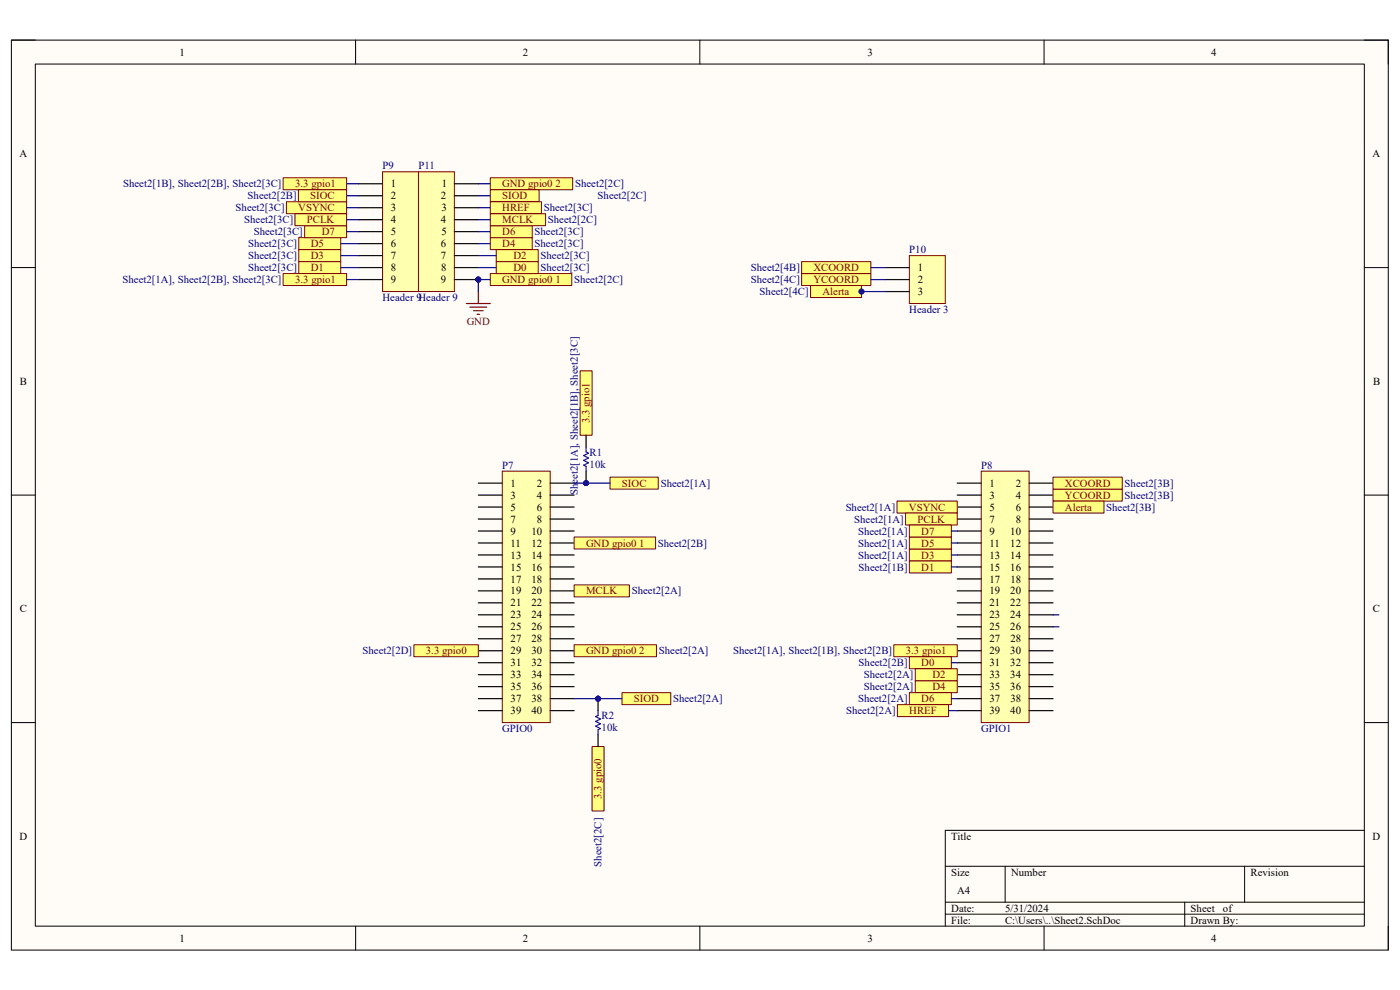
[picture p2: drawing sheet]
<svg xmlns="http://www.w3.org/2000/svg" width="297mm" height="210mm" viewBox="0 0 297 210" stroke-linecap="round" stroke-linejoin="round" font-family="sans-serif">
<path d="M2.4 8.5h292.1v193h-292.1z" fill-rule="evenodd" fill="#fffcf8"/>
<path d="M2.4 8.5h292.1v193h-292.1z" fill="none" stroke="#000" stroke-width=".21"/>
<path d="M7.5 13.6h281.9v182.9h-281.9z" fill-rule="evenodd" fill="#fffcf8"/>
<g fill="none" stroke="#000" stroke-width=".21">
<path d="M2.4 8.5h5.1M7.5 13.6h281.9v182.9h-281.9zM75.4 8.5v5.1M148.5 8.5v5.1M221.5 8.5v5.1M289.4 8.5h5.1v5.1M2.4 56.8h5.1M289.4 56.8h5.1M2.4 105h5.1M289.4 105h5.1M2.4 153.3h5.1M289.4 153.3h5.1"/>
<path d="M289.4 176.1h-88.9v20.4M75.4 196.5v5M148.5 196.5v5M200.5 183.8h88.9M200.5 191.4h88.9M200.5 193.9h88.9M213.2 183.8v7.6M221.5 196.5v5M251.3 191.4v5.1M264 183.8v7.6M294.5 196.5v5"/>
</g>
<path d="M106.6 99.9h10.1v53.4h-10.1z" fill-rule="evenodd" fill="#ffffb0"/>
<path d="M106.6 99.9h10.1v53.4h-10.1z" fill="none" stroke="#800000" stroke-width=".21"/>
<g fill="none" stroke="#000" stroke-width=".25">
<path d="M101.5 102.5h5.1M101.5 105h5.1M101.5 107.6h5.1M101.5 110.1h5.1M101.5 112.6h5.1M101.5 115.2h5.1M101.5 117.7h5.1M116.7 102.5h5.1M116.7 105h5.1M116.7 107.6h5.1M116.7 110.1h5.1M116.7 112.6h5.1"/>
<path d="M116.7 115.2h5.1M116.7 117.7h5.1M101.5 120.3h5.1M101.5 122.8h5.1M101.5 125.3h5.1M101.5 127.9h5.1M101.5 130.4h5.1M101.5 133h5.1M101.5 135.5h5.1M101.5 138h5.1M116.7 120.3h5.1M116.7 122.8h5.1"/>
<path d="M116.7 125.3h5.1M116.7 127.9h5.1M116.7 130.4h5.1M116.7 133h5.1M116.7 135.5h5.1M116.7 138h5.1M101.5 140.6h5.1M101.5 143.1h5.1M101.5 145.7h5.1M101.5 148.2h5.1M101.5 150.7h5.1M116.7 140.6h5.1"/>
<path d="M116.7 143.1h5.1M116.7 145.7h5.1M116.7 148.2h5.1M116.7 150.7h5.1"/>
</g>
<path d="M208.2 99.9h10.1v53.4h-10.1z" fill-rule="evenodd" fill="#ffffb0"/>
<path d="M208.2 99.9h10.1v53.4h-10.1z" fill="none" stroke="#800000" stroke-width=".21"/>
<g fill="none" stroke="#000" stroke-width=".25">
<path d="M203.1 102.5h5.1M203.1 105h5.1M203.1 107.6h5.1M203.1 110.1h5.1M203.1 112.6h5.1M203.1 115.2h5.1M203.1 117.7h5.1M218.3 102.5h5.1M218.3 105h5.1M218.3 107.6h5.1M218.3 110.1h5.1M218.3 112.6h5.1"/>
<path d="M218.3 115.2h5.1M218.3 117.7h5.1M203.1 120.3h5.1M203.1 122.8h5.1M203.1 125.3h5.1M203.1 127.9h5.1M203.1 130.4h5.1M203.1 133h5.1M203.1 135.5h5.1M203.1 138h5.1M218.3 120.3h5.1M218.3 122.8h5.1"/>
<path d="M218.3 125.3h5.1M218.3 127.9h5.1M218.3 130.4h5.1M218.3 133h5.1M218.3 135.5h5.1M218.3 138h5.1M203.1 140.6h5.1M203.1 143.1h5.1M203.1 145.7h5.1M203.1 148.2h5.1M203.1 150.7h5.1M218.3 140.6h5.1"/>
<path d="M218.3 143.1h5.1M218.3 145.7h5.1M218.3 148.2h5.1M218.3 150.7h5.1"/>
</g>
<path d="M60.1 37.7h13.4v2.6h-13.4z" fill-rule="evenodd" fill="#ffff80"/>
<path d="M60.1 37.7h13.4v2.6h-13.4z" fill="none" stroke="#800000" stroke-width=".21"/>
<path d="M123.1 78.7h2.5v13.6h-2.5z" fill-rule="evenodd" fill="#ffff80"/>
<path d="M123.1 78.7h2.5v13.6h-2.5z" fill="none" stroke="#800000" stroke-width=".21"/>
<path d="M129.4 101.2h10.2v2.6h-10.2z" fill-rule="evenodd" fill="#ffff80"/>
<path d="M129.4 101.2h10.2v2.6h-10.2z" fill="none" stroke="#800000" stroke-width=".21"/>
<path d="M132 146.9h10.3v2.6h-10.3z" fill-rule="evenodd" fill="#ffff80"/>
<path d="M132 146.9h10.3v2.6h-10.3z" fill="none" stroke="#800000" stroke-width=".21"/>
<path d="M125.6 158.4h2.5v13.6h-2.5z" fill-rule="evenodd" fill="#ffff80"/>
<path d="M125.6 158.4h2.5v13.6h-2.5z" fill="none" stroke="#800000" stroke-width=".21"/>
<path d="M190.3 106.3h12.8v2.5h-12.8z" fill-rule="evenodd" fill="#ffff80"/>
<path d="M190.3 106.3h12.8v2.5h-12.8z" fill="none" stroke="#800000" stroke-width=".21"/>
<path d="M170.1 55.5h14.6v2.5h-14.6z" fill-rule="evenodd" fill="#ffff80"/>
<path d="M170.1 55.5h14.6v2.5h-14.6z" fill="none" stroke="#800000" stroke-width=".21"/>
<path d="M170.1 58h14.6v2.6h-14.6z" fill-rule="evenodd" fill="#ffff80"/>
<path d="M170.1 58h14.6v2.6h-14.6z" fill="none" stroke="#800000" stroke-width=".21"/>
<path d="M192.9 54.2h7.6v10.2h-7.6z" fill-rule="evenodd" fill="#ffffb0"/>
<path d="M192.9 54.2h7.6v10.2h-7.6z" fill="none" stroke="#800000" stroke-width=".21"/>
<path d="M187.8 56.8h5.1M187.8 59.3h5.1M187.8 61.8h5.1" fill="none" stroke="#000" stroke-width=".25"/>
<path d="M172 60.6h10.8v2.5h-10.8z" fill-rule="evenodd" fill="#ffff80"/>
<path d="M172 60.6h10.8v2.5h-10.8z" fill="none" stroke="#800000" stroke-width=".21"/>
<circle cx="182.8" cy="61.9" r=".51" fill="#000080"/>
<circle cx="182.8" cy="61.9" r=".51" fill="none" stroke="#000080" stroke-width=".21"/>
<path d="M81.2 36.4h7.6v25.4h-7.6z" fill-rule="evenodd" fill="#ffffb0"/>
<path d="M81.2 36.4h7.6v25.4h-7.6z" fill="none" stroke="#800000" stroke-width=".21"/>
<path d="M76.1 39h5.1M76.1 41.5h5.1M76.1 44.1h5.1M76.1 46.6h5.1M76.1 49.1h5.1M76.1 51.7h5.1M76.1 54.2h5.1M76.1 56.8h5.1M76.1 59.3h5.1" fill="none" stroke="#000" stroke-width=".25"/>
<circle cx="101.5" cy="59.3" r=".51" fill="#000080"/>
<circle cx="101.5" cy="59.3" r=".51" fill="none" stroke="#000080" stroke-width=".21"/>
<path d="M88.8 36.4h7.6v25.4h-7.6z" fill-rule="evenodd" fill="#ffffb0"/>
<path d="M88.8 36.4h7.6v25.4h-7.6z" fill="none" stroke="#800000" stroke-width=".21"/>
<path d="M96.4 39h5.1M96.4 41.5h5.1M96.4 44.1h5.1M96.4 46.6h5.1M96.4 49.1h5.1M96.4 51.7h5.1M96.4 54.2h5.1M96.4 56.8h5.1M96.4 59.3h5.1" fill="none" stroke="#000" stroke-width=".25"/>
<circle cx="101.5" cy="59.3" r=".51" fill="#000080"/>
<circle cx="101.5" cy="59.3" r=".51" fill="none" stroke="#000080" stroke-width=".21"/>
<path d="M223.4 103.8h14.7v2.5h-14.7z" fill-rule="evenodd" fill="#ffff80"/>
<path d="M223.4 103.8h14.7v2.5h-14.7z" fill="none" stroke="#800000" stroke-width=".21"/>
<path d="M223.4 106.3h10.8v2.5h-10.8z" fill-rule="evenodd" fill="#ffff80"/>
<path d="M223.4 106.3h10.8v2.5h-10.8z" fill="none" stroke="#800000" stroke-width=".21"/>
<path d="M104 58h17.3v2.6h-17.3z" fill-rule="evenodd" fill="#ffff80"/>
<path d="M104 58h17.3v2.6h-17.3z" fill="none" stroke="#800000" stroke-width=".21"/>
<path d="M98.9 64.4h5.1M99.7 65.2h3.6M100.5 65.9h2M101.2 66.7h.5M101.5 61.8v2.6" fill="none" stroke="#800000" stroke-width=".25"/>
<path d="M63.4 50.4h8.9v2.6h-8.9z" fill-rule="evenodd" fill="#ffff80"/>
<path d="M63.4 50.4h8.9v2.6h-8.9z" fill="none" stroke="#800000" stroke-width=".21"/>
<path d="M104 50.4h8.9v2.6h-8.9z" fill-rule="evenodd" fill="#ffff80"/>
<path d="M104 50.4h8.9v2.6h-8.9z" fill="none" stroke="#800000" stroke-width=".21"/>
<path d="M64.6 47.9h8.9v2.5h-8.9z" fill-rule="evenodd" fill="#ffff80"/>
<path d="M64.6 47.9h8.9v2.5h-8.9z" fill="none" stroke="#800000" stroke-width=".21"/>
<path d="M104 47.9h8.9v2.5h-8.9z" fill-rule="evenodd" fill="#ffff80"/>
<path d="M104 47.9h8.9v2.5h-8.9z" fill="none" stroke="#800000" stroke-width=".21"/>
<path d="M63.4 55.5h8.9v2.5h-8.9z" fill-rule="evenodd" fill="#ffff80"/>
<path d="M63.4 55.5h8.9v2.5h-8.9z" fill="none" stroke="#800000" stroke-width=".21"/>
<path d="M105.3 55.5h8.9v2.5h-8.9z" fill-rule="evenodd" fill="#ffff80"/>
<path d="M105.3 55.5h8.9v2.5h-8.9z" fill="none" stroke="#800000" stroke-width=".21"/>
<path d="M63.4 53h8.9v2.5h-8.9z" fill-rule="evenodd" fill="#ffff80"/>
<path d="M63.4 53h8.9v2.5h-8.9z" fill="none" stroke="#800000" stroke-width=".21"/>
<path d="M105.3 53h8.9v2.5h-8.9z" fill-rule="evenodd" fill="#ffff80"/>
<path d="M105.3 53h8.9v2.5h-8.9z" fill="none" stroke="#800000" stroke-width=".21"/>
<path d="M104 37.7h17.5v2.6h-17.5z" fill-rule="evenodd" fill="#ffff80"/>
<path d="M104 37.7h17.5v2.6h-17.5z" fill="none" stroke="#800000" stroke-width=".21"/>
<path d="M104 40.3h10.4v2.5h-10.4z" fill-rule="evenodd" fill="#ffff80"/>
<path d="M104 40.3h10.4v2.5h-10.4z" fill="none" stroke="#800000" stroke-width=".21"/>
<path d="M60.8 42.8h12.7v2.5h-12.7z" fill-rule="evenodd" fill="#ffff80"/>
<path d="M60.8 42.8h12.7v2.5h-12.7z" fill="none" stroke="#800000" stroke-width=".21"/>
<path d="M104 42.8h10.9v2.5h-10.9z" fill-rule="evenodd" fill="#ffff80"/>
<path d="M104 42.8h10.9v2.5h-10.9z" fill="none" stroke="#800000" stroke-width=".21"/>
<path d="M62.6 45.3h10.9v2.6h-10.9z" fill-rule="evenodd" fill="#ffff80"/>
<path d="M62.6 45.3h10.9v2.6h-10.9z" fill="none" stroke="#800000" stroke-width=".21"/>
<path d="M104 45.3h11.7v2.6h-11.7z" fill-rule="evenodd" fill="#ffff80"/>
<path d="M104 45.3h11.7v2.6h-11.7z" fill="none" stroke="#800000" stroke-width=".21"/>
<path d="M63.3 40.3h10.2v2.5h-10.2z" fill-rule="evenodd" fill="#ffff80"/>
<path d="M63.3 40.3h10.2v2.5h-10.2z" fill="none" stroke="#800000" stroke-width=".21"/>
<path d="M60.1 58h13.4v2.6h-13.4z" fill-rule="evenodd" fill="#ffff80"/>
<path d="M60.1 58h13.4v2.6h-13.4z" fill="none" stroke="#800000" stroke-width=".21"/>
<path d="M189.6 136.8h13.5v2.5h-13.5z" fill-rule="evenodd" fill="#ffff80"/>
<path d="M189.6 136.8h13.5v2.5h-13.5z" fill="none" stroke="#800000" stroke-width=".21"/>
<path d="M192.1 108.8h11v2.6h-11z" fill-rule="evenodd" fill="#ffff80"/>
<path d="M192.1 108.8h11v2.6h-11z" fill="none" stroke="#800000" stroke-width=".21"/>
<path d="M192.9 116.5h8.9v2.5h-8.9z" fill-rule="evenodd" fill="#ffff80"/>
<path d="M192.9 116.5h8.9v2.5h-8.9z" fill="none" stroke="#800000" stroke-width=".21"/>
<path d="M192.9 113.9h8.9v2.6h-8.9z" fill-rule="evenodd" fill="#ffff80"/>
<path d="M192.9 113.9h8.9v2.6h-8.9z" fill="none" stroke="#800000" stroke-width=".21"/>
<path d="M192.9 111.4h8.9v2.5h-8.9z" fill-rule="evenodd" fill="#ffff80"/>
<path d="M192.9 111.4h8.9v2.5h-8.9z" fill="none" stroke="#800000" stroke-width=".21"/>
<path d="M192.9 139.3h8.9v2.6h-8.9z" fill-rule="evenodd" fill="#ffff80"/>
<path d="M192.9 139.3h8.9v2.6h-8.9z" fill="none" stroke="#800000" stroke-width=".21"/>
<path d="M194.2 144.4h8.9v2.5h-8.9z" fill-rule="evenodd" fill="#ffff80"/>
<path d="M194.2 144.4h8.9v2.5h-8.9z" fill="none" stroke="#800000" stroke-width=".21"/>
<path d="M192.9 146.9h8.9v2.6h-8.9z" fill-rule="evenodd" fill="#ffff80"/>
<path d="M192.9 146.9h8.9v2.6h-8.9z" fill="none" stroke="#800000" stroke-width=".21"/>
<path d="M194.2 141.9h8.9v2.5h-8.9z" fill-rule="evenodd" fill="#ffff80"/>
<path d="M194.2 141.9h8.9v2.5h-8.9z" fill="none" stroke="#800000" stroke-width=".21"/>
<path d="M190.4 149.5h10.8v2.5h-10.8z" fill-rule="evenodd" fill="#ffff80"/>
<path d="M190.4 149.5h10.8v2.5h-10.8z" fill="none" stroke="#800000" stroke-width=".21"/>
<path d="M192.9 119h8.9v2.5h-8.9z" fill-rule="evenodd" fill="#ffff80"/>
<path d="M192.9 119h8.9v2.5h-8.9z" fill="none" stroke="#800000" stroke-width=".21"/>
<path d="M87.8 136.8h13.7v2.5h-13.7z" fill-rule="evenodd" fill="#ffff80"/>
<path d="M87.8 136.8h13.7v2.5h-13.7z" fill="none" stroke="#800000" stroke-width=".21"/>
<path d="M121.8 113.9h17.3v2.6h-17.3z" fill-rule="evenodd" fill="#ffff80"/>
<path d="M121.8 113.9h17.3v2.6h-17.3z" fill="none" stroke="#800000" stroke-width=".21"/>
<path d="M121.8 136.8h17.5v2.5h-17.5z" fill-rule="evenodd" fill="#ffff80"/>
<path d="M121.8 136.8h17.5v2.5h-17.5z" fill="none" stroke="#800000" stroke-width=".21"/>
<path d="M121.8 124.1h11.7v2.5h-11.7z" fill-rule="evenodd" fill="#ffff80"/>
<path d="M121.8 124.1h11.7v2.5h-11.7z" fill="none" stroke="#800000" stroke-width=".21"/>
<path d="M223.4 101.2h14.7v2.6h-14.7z" fill-rule="evenodd" fill="#ffff80"/>
<path d="M223.4 101.2h14.7v2.6h-14.7z" fill="none" stroke="#800000" stroke-width=".21"/>
<circle cx="124.3" cy="102.5" r=".51" fill="#000080"/>
<circle cx="124.3" cy="102.5" r=".51" fill="none" stroke="#000080" stroke-width=".21"/>
<path d="M124.3 92.3v2.6M124.3 99.9v2.6" fill="none" stroke="#000" stroke-width=".25"/>
<circle cx="124.3" cy="102.5" r=".51" fill="#000080"/>
<circle cx="124.3" cy="102.5" r=".51" fill="none" stroke="#000080" stroke-width=".21"/>
<path d="M124.3 94.9v1l.5 .2-1 .5 1 .6-1 .5 1 .5-1 .5 .5 .2v1" fill="none" stroke="#00f" stroke-width=".25"/>
<circle cx="126.9" cy="148.2" r=".51" fill="#000080"/>
<circle cx="126.9" cy="148.2" r=".51" fill="none" stroke="#000080" stroke-width=".21"/>
<path d="M126.9 148.2v2.5M126.9 155.8v2.6" fill="none" stroke="#000" stroke-width=".25"/>
<circle cx="126.9" cy="148.2" r=".51" fill="#000080"/>
<circle cx="126.9" cy="148.2" r=".51" fill="none" stroke="#000080" stroke-width=".21"/>
<path d="M126.9 150.7v1.1l-.5 .2 1 .5-1 .5 1 .5-1 .6 1 .5-.5 .2v1" fill="none" stroke="#00f" stroke-width=".25"/>
<path d="M184.7 56.8h3.1M184.7 59.3h3.1M182.8 61.8h5" fill="none" stroke="#000080" stroke-width=".25"/>
<circle cx="182.8" cy="61.9" r=".51" fill="#000080"/>
<circle cx="182.8" cy="61.9" r=".51" fill="none" stroke="#000080" stroke-width=".21"/>
<path d="M126.9 148.2h5.1" fill="none" stroke="#000080" stroke-width=".25"/>
<circle cx="126.9" cy="148.2" r=".51" fill="#000080"/>
<circle cx="126.9" cy="148.2" r=".51" fill="none" stroke="#000080" stroke-width=".21"/>
<path d="M101.5 59.3h2.5" fill="none" stroke="#000080" stroke-width=".25"/>
<circle cx="101.5" cy="59.3" r=".51" fill="#000080"/>
<circle cx="101.5" cy="59.3" r=".51" fill="none" stroke="#000080" stroke-width=".21"/>
<path d="M101.5 59.3v2.5" fill="none" stroke="#000080" stroke-width=".25"/>
<circle cx="101.5" cy="59.3" r=".51" fill="#000080"/>
<circle cx="101.5" cy="59.3" r=".51" fill="none" stroke="#000080" stroke-width=".21"/>
<g fill="none" stroke="#000080" stroke-width=".25">
<path d="M73.5 39h2.6M101.5 39h2.5M72.3 54.2h3.8M72.3 56.8h3.8M72.3 51.7h3.8M73.5 49.1h2.6M73.5 46.6h2.6M73.5 44.1h2.6M73.5 41.5h2.6M73.5 59.3h2.6M101.5 54.2h3.8M101.5 56.8h3.8"/>
<path d="M101.5 49.1h2.5M101.5 46.6h2.5M101.5 44.1h2.5M101.5 41.5h2.5M101.5 51.7h2.5M201.8 117.7h1.3M201.8 115.2h1.3M201.8 112.6h1.3M201.8 120.3h1.3M223.4 130.4h1.3M223.4 133h1.3M121.8 148.2h5.1"/>
<path d="M201.2 150.7h1.9M201.8 140.6h1.3M201.8 148.2h1.3"/>
</g>
<circle cx="126.9" cy="148.2" r=".51" fill="#000080"/>
<circle cx="126.9" cy="148.2" r=".51" fill="none" stroke="#000080" stroke-width=".21"/>
<path d="M121.8 102.5h7.6" fill="none" stroke="#000080" stroke-width=".25"/>
<circle cx="124.3" cy="102.5" r=".51" fill="#000080"/>
<circle cx="124.3" cy="102.5" r=".51" fill="none" stroke="#000080" stroke-width=".21"/>
<g font-size="2.3">
<text x="38.1" y="11.8">1</text>
<text x="110.9" y="11.8">2</text>
<text x="184" y="11.8">3</text>
<text x="256.9" y="11.8">4</text>
<text x="4.1" y="33.4">A</text>
<text x="291.2" y="33.4">A</text>
<text x="82.9" y="39.8">1</text>
<text x="93.8" y="39.8">1</text>
<text x="82.9" y="42.3">2</text>
<text x="82.9" y="44.8">3</text>
<text x="82.9" y="47.4">4</text>
<text x="93.6" y="42.3">2</text>
<text x="93.6" y="47.4">4</text>
<text x="93.6" y="44.8">3</text>
<text x="82.9" y="49.9">5</text>
<text x="82.9" y="52.5">6</text>
<text x="93.6" y="52.5">6</text>
<text x="93.6" y="49.9">5</text>
<text x="82.9" y="55">7</text>
<text x="82.9" y="57.5">8</text>
<text x="93.6" y="55">7</text>
<text x="93.6" y="57.5">8</text>
<text x="194.7" y="57.5">1</text>
<text x="82.9" y="60.1">9</text>
<text x="93.6" y="60.1">9</text>
<text x="194.7" y="60.1">2</text>
<text x="194.7" y="62.6">3</text>
<text x="4.2" y="81.7">B</text>
<text x="291.3" y="81.7">B</text>
<text x="108.3" y="103.3">1</text>
<text x="108.3" y="105.8">3</text>
<text x="113.9" y="103.3">2</text>
<text x="113.9" y="105.8">4</text>
<text x="209.9" y="103.3">1</text>
<text x="209.9" y="105.8">3</text>
<text x="215.5" y="103.3">2</text>
<text x="215.5" y="105.8">4</text>
<text x="108.3" y="108.3">5</text>
<text x="108.3" y="110.9">7</text>
<text x="108.3" y="113.4">9</text>
<text x="112.7" y="113.4">10</text>
<text x="113.9" y="108.3">6</text>
<text x="113.9" y="110.9">8</text>
<text x="209.9" y="108.3">5</text>
<text x="209.9" y="110.9">7</text>
<text x="209.9" y="113.4">9</text>
<text x="214.3" y="113.4">10</text>
<text x="215.5" y="108.3">6</text>
<text x="215.5" y="110.9">8</text>
<text x="108.3" y="116">11</text>
<text x="108.3" y="118.5">13</text>
<text x="112.7" y="116">12</text>
<text x="112.7" y="118.5">14</text>
<text x="209.9" y="116">11</text>
<text x="209.9" y="118.5">13</text>
<text x="214.3" y="116">12</text>
<text x="214.3" y="118.5">14</text>
<text x="108.3" y="121">15</text>
<text x="108.3" y="123.6">17</text>
<text x="112.7" y="121">16</text>
<text x="112.8" y="123.6">18</text>
<text x="209.9" y="121">15</text>
<text x="209.9" y="123.6">17</text>
<text x="214.3" y="121">16</text>
<text x="214.4" y="123.6">18</text>
<text x="4.2" y="129.9">C</text>
<text x="108.3" y="126.1">19</text>
<text x="108.3" y="128.7">21</text>
<text x="108.3" y="131.2">23</text>
<text x="112.7" y="126.1">20</text>
<text x="112.7" y="128.7">22</text>
<text x="112.7" y="131.2">24</text>
<text x="209.9" y="126.1">19</text>
<text x="209.9" y="128.7">21</text>
<text x="209.9" y="131.2">23</text>
<text x="214.3" y="126.1">20</text>
<text x="214.3" y="128.7">22</text>
<text x="214.3" y="131.2">24</text>
<text x="291.3" y="129.9">C</text>
<text x="108.3" y="133.7">25</text>
<text x="108.3" y="136.3">27</text>
<text x="112.7" y="133.7">26</text>
<text x="112.8" y="136.3">28</text>
<text x="209.9" y="133.7">25</text>
<text x="209.9" y="136.3">27</text>
<text x="214.3" y="133.7">26</text>
<text x="214.4" y="136.3">28</text>
<text x="108.3" y="138.8">29</text>
<text x="108.3" y="141.4">31</text>
<text x="108.3" y="143.9">33</text>
<text x="112.7" y="138.8">30</text>
<text x="112.7" y="141.4">32</text>
<text x="112.7" y="143.9">34</text>
<text x="209.9" y="138.8">29</text>
<text x="209.9" y="141.4">31</text>
<text x="209.9" y="143.9">33</text>
<text x="214.3" y="138.8">30</text>
<text x="214.3" y="141.4">32</text>
<text x="214.3" y="143.9">34</text>
<text x="108.3" y="146.4">35</text>
<text x="108.3" y="149">37</text>
<text x="112.7" y="146.4">36</text>
<text x="112.8" y="149">38</text>
<text x="209.9" y="146.4">35</text>
<text x="209.9" y="149">37</text>
<text x="214.3" y="146.4">36</text>
<text x="214.4" y="149">38</text>
<text x="108.3" y="151.5">39</text>
<text x="112.7" y="151.5">40</text>
<text x="209.9" y="151.5">39</text>
<text x="214.3" y="151.5">40</text>
<text x="4.1" y="178.2">D</text>
<text x="201.8" y="178.2">Title</text>
<text x="291.2" y="178.2">D</text>
<text x="201.8" y="185.8">Size</text>
<text x="214.5" y="185.8">Number</text>
<text x="265.3" y="185.8">Revision</text>
<text x="203.1" y="189.6">A4</text>
<text x="201.8" y="193.4">Date:</text>
<text x="201.8" y="196">File:</text>
<text x="213.2" y="196">C:\Users\..\Sheet2.SchDoc</text>
<text x="213.2" y="193.4">5/31/2024</text>
<text x="252.6" y="196">Drawn By:</text>
<text x="252.6" y="193.4">Sheet</text>
<text x="259.5" y="193.4">of</text>
<text x="38.1" y="199.8">1</text>
<text x="110.9" y="199.8">2</text>
<text x="184" y="199.8">3</text>
<text x="256.9" y="199.8">4</text>
</g>
<g font-size="2.3" fill="#000080">
<text x="81.2" y="35.9">P9</text>
<text x="88.8" y="35.9">P11</text>
<text x="26.1" y="39.8">Sheet2[1B], Sheet2[2B], Sheet2[3C]</text>
<text x="122" y="39.8">Sheet2[2C]</text>
<text x="50" y="44.8">Sheet2[3C]</text>
<text x="51.8" y="47.4">Sheet2[3C]</text>
<text x="52.5" y="42.3">Sheet2[2B]</text>
<text x="115.4" y="44.8">Sheet2[3C]</text>
<text x="116.2" y="47.4">Sheet2[2C]</text>
<text x="126.8" y="42.3">Sheet2[2C]</text>
<text x="52.6" y="52.5">Sheet2[3C]</text>
<text x="53.8" y="49.9">Sheet2[3C]</text>
<text x="113.4" y="52.5">Sheet2[3C]</text>
<text x="113.4" y="49.9">Sheet2[3C]</text>
<text x="192.9" y="53.7">P10</text>
<text x="52.6" y="57.5">Sheet2[3C]</text>
<text x="52.6" y="55">Sheet2[3C]</text>
<text x="114.7" y="57.5">Sheet2[3C]</text>
<text x="114.7" y="55">Sheet2[3C]</text>
<text x="159.3" y="57.5">Sheet2[4B]</text>
<text x="26" y="60.1">Sheet2[1A], Sheet2[2B], Sheet2[3C]</text>
<text x="81.2" y="63.9">Header 9Header 9</text>
<text x="121.8" y="60.1">Sheet2[2C]</text>
<text x="159.3" y="60.1">Sheet2[4C]</text>
<text x="161.2" y="62.6">Sheet2[4C]</text>
<text x="192.9" y="66.4">Header 3</text>
<text x="106.6" y="99.4">P7</text>
<text x="125.1" y="99.2">10k</text>
<text x="125.1" y="96.6">R1</text>
<text x="208.2" y="99.4">P8</text>
<text x="122.6" y="105" transform="rotate(-90 122.6 105)">Sheet2[1A], Sheet2[1B], Sheet2[3C]</text>
<text x="140.2" y="103.3">Sheet2[1A]</text>
<text x="238.6" y="105.8">Sheet2[3B]</text>
<text x="238.6" y="103.3">Sheet2[3B]</text>
<text x="179.4" y="108.3">Sheet2[1A]</text>
<text x="181.2" y="110.9">Sheet2[1A]</text>
<text x="182" y="113.4">Sheet2[1A]</text>
<text x="234.7" y="108.3">Sheet2[3B]</text>
<text x="139.6" y="116">Sheet2[2B]</text>
<text x="182" y="118.5">Sheet2[1A]</text>
<text x="182" y="116">Sheet2[1A]</text>
<text x="182.2" y="121">Sheet2[1B]</text>
<text x="134" y="126.1">Sheet2[2A]</text>
<text x="76.9" y="138.8">Sheet2[2D]</text>
<text x="139.8" y="138.8">Sheet2[2A]</text>
<text x="155.5" y="138.8">Sheet2[1A], Sheet2[1B], Sheet2[2B]</text>
<text x="182.2" y="141.4">Sheet2[2B]</text>
<text x="183.3" y="143.9">Sheet2[2A]</text>
<text x="142.8" y="149">Sheet2[2A]</text>
<text x="182" y="149">Sheet2[2A]</text>
<text x="183.3" y="146.4">Sheet2[2A]</text>
<text x="106.6" y="155.3">GPIO0</text>
<text x="127.6" y="155.1">10k</text>
<text x="127.6" y="152.5">R2</text>
<text x="179.5" y="151.5">Sheet2[2A]</text>
<text x="208.2" y="155.3">GPIO1</text>
<text x="127.6" y="183.9" transform="rotate(-90 127.6 183.9)">Sheet2[2C]</text>
</g>
<g font-size="2.3" fill="#800000">
<text x="62.6" y="39.8">3.3 gpio1</text>
<text x="106.6" y="39.8">GND gpio0 2</text>
<text x="63.3" y="44.8">VSYNC</text>
<text x="65.1" y="47.4">PCLK</text>
<text x="65.8" y="42.3">SIOC</text>
<text x="106.6" y="42.3">SIOD</text>
<text x="106.6" y="44.8">HREF</text>
<text x="106.6" y="47.4">MCLK</text>
<text x="65.9" y="52.5">D5</text>
<text x="68.3" y="49.9">D7</text>
<text x="106.6" y="52.5">D4</text>
<text x="106.6" y="49.9">D6</text>
<text x="65.9" y="57.5">D1</text>
<text x="65.9" y="55">D3</text>
<text x="108.9" y="57.5">D0</text>
<text x="108.9" y="55">D2</text>
<text x="172.6" y="57.5">XCOORD</text>
<text x="62.6" y="60.1">3.3 gpio1</text>
<text x="106.6" y="60.1">GND gpio0 1</text>
<text x="172.6" y="60.1">YCOORD</text>
<text x="174.5" y="62.6">Alerta</text>
<text x="99" y="69">GND</text>
<text x="125.1" y="89.8" transform="rotate(-90 125.1 89.8)">3.3 gpio1</text>
<text x="132" y="103.3">SIOC</text>
<text x="225.9" y="105.8">YCOORD</text>
<text x="225.9" y="103.3">XCOORD</text>
<text x="192.8" y="108.3">VSYNC</text>
<text x="194.6" y="110.9">PCLK</text>
<text x="195.5" y="113.4">D7</text>
<text x="225.9" y="108.3">Alerta</text>
<text x="124.3" y="116">GND gpio0 1</text>
<text x="195.5" y="118.5">D3</text>
<text x="195.5" y="116">D5</text>
<text x="195.5" y="121">D1</text>
<text x="124.3" y="126.1">MCLK</text>
<text x="90.3" y="138.8">3.3 gpio0</text>
<text x="124.3" y="138.8">GND gpio0 2</text>
<text x="192.2" y="138.8">3.3 gpio1</text>
<text x="195.5" y="141.4">D0</text>
<text x="197.8" y="143.9">D2</text>
<text x="134.5" y="149">SIOD</text>
<text x="195.5" y="149">D6</text>
<text x="197.8" y="146.4">D4</text>
<text x="192.9" y="151.5">HREF</text>
<text x="127.6" y="169.5" transform="rotate(-90 127.6 169.5)">3.3 gpio0</text>
</g>
</svg>
